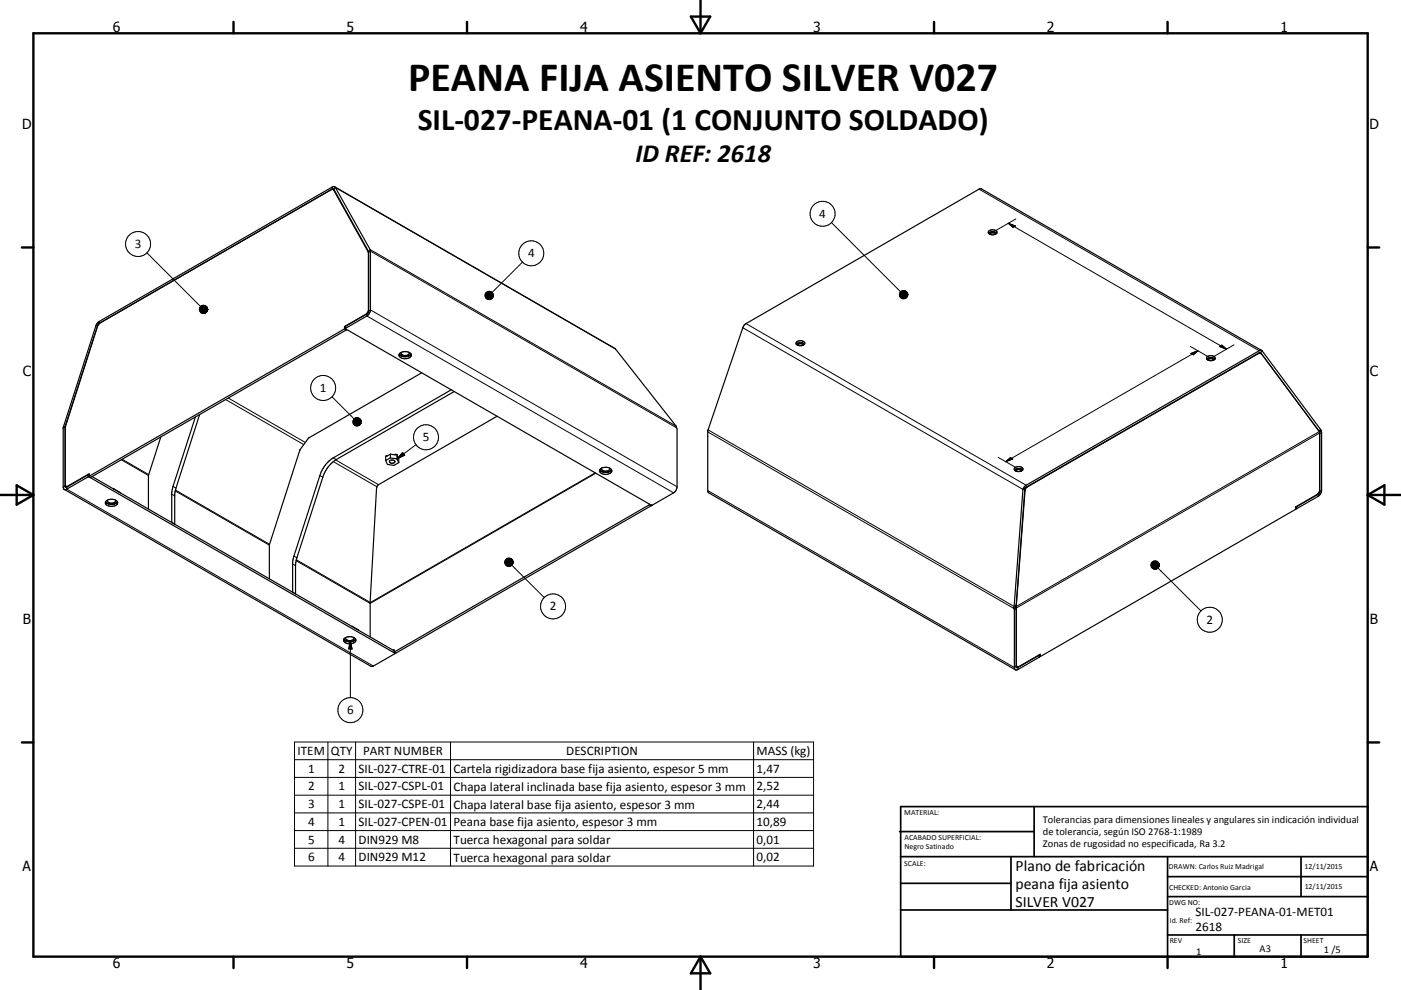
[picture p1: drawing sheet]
<svg xmlns="http://www.w3.org/2000/svg" width="420mm" height="297mm" viewBox="0 0 420 297" stroke-linecap="round" stroke-linejoin="round" font-family="sans-serif">
<g fill="none" stroke="#000" stroke-width=".36">
<path d="M99.2 56.9l.5-.1 .3 .2 10.4 18.7v17.5M99.9 56.8l.3 .3M100.3 56l84.1 48.6 18.3 23.2 .3 .9v17.3a2.31 2.31 0 0 1-1.1 1.9l-6.3 3.6h-.4M296.4 70a1.82 1.82 0 0 0 2 .3M296.4 70a1.26 1.26 0 0 1 .8-1.1 1.26 1.26 0 0 1 1.3 .3 .58 .58 0 0 1 .4 .6 .58 .58 0 0 1-.5 .5M296.4 70a1.79 1.79 0 0 1 2.4 0M296.8 70.3a.98 .98 0 0 1 1.6 0M30.1 96.9l-.9 1-9.6 30.2v17.6l.5 .3M103.3 98l.3 .1M103.3 98v.7M103.3 98.7l.5 .3M103.3 98.7l-76.6 44.2"/>
<path d="M103.6 98.6l91.6 52.9M103.6 98.6l6.4-3.8a2.26 2.26 0 0 0 1.1-1.8v-17.8l-10.6-19-.3-.2h-.4l-70.5 40.8-.5 .9-9.8 30.4-.1 18 .4 .7M103.8 99l-76.5 44.2-.6-.3M103.8 98.8v.2M109.9 94.1l.1 .1M109.9 94.1l-6.6 3.9M110 94.2l-6.4 3.7v.7M110 94.2l.5-.8v-17.9l-10.4-18.7-.3-.2-70.3 40.6-10 31 .1 17.9h.4l6.4-3.6h.3M110.4 93.2l-.5 .9M110.4 93.2l.1 .1M119.7 106.3a2.5 2.5 0 0 0 3.6 0M120.2 105.8l-.5 .5"/>
<path d="M120.3 105.7a1.35 1.35 0 0 0 1.1 1 1.35 1.35 0 0 0 1.3-.6v-.4M122.7 105.7a.91 .91 0 0 1 .6 1.1 .91 .91 0 0 1-1 .7 1.87 1.87 0 0 1-2.7-1.1l.1-.1M122.7 105.7l-1.6-.2-.9 .3M126.4 111.8l-34 19.7-2.5 3.5-9.1 28.5v10.1M135.3 116.9l-35.4 20.5a9.7 9.7 0 0 0-4 5.3l-8 25.1-.2 9.9 .9 .5v-8.5l.3-1.8 7.9-24.7a9.7 9.7 0 0 1 4-5.3l35.4-20.4M238.7 103.3a1.8 1.8 0 0 0 2.1 .3M238.7 103.3a1.21 1.21 0 0 1 .7-1.1 1.21 1.21 0 0 1 1.3 .1 .62 .62 0 0 1 .6 .6 .62 .62 0 0 1-.5 .7M238.8 103.3a1.8 1.8 0 0 1 2.4 0M239.1 103.6a.97 .97 0 0 1 1.7 0M361.8 107.8a1.81 1.81 0 0 1 2.4 0M362.2 108.1a.95 .95 0 0 1 1.6 0M364.2 107.8a.89 .89 0 0 0-.3-1 .89 .89 0 0 0-.9-.1 .78 .78 0 0 0-1.1 .3 .78 .78 0 0 0 .2 1l.7 .2 1-.1"/>
<path d="M364.2 107.8l-.4 .3M377.4 105.9l.4 .1M377.8 105.8l-70.4 40.6M377.8 105.8l17.7 23.7 .1 17.8-.5 .9-6.6 3.9v.7l-76.6 44.2M378.3 105.2l-84.4-48.6-70.8 41-10.9 31.8v17.8l.2 .6 92 53.1M378.3 106.3l-.5-.3-.5 .1-69.5 40.1-.5 1-2.6 34.7M378.5 105.4h.1M378.5 105.4l-.7 .4M378.5 105.4l-.4-.3-.6 .1-69.9 40.4-.9 1.2M378.5 105.4l17.5 23.5M48.2 131.1l-3.7 11.6v10M59.8 124.4l-7.3 23-.1 9.9-.9-.6v-9.3l7.1-22.3"/>
<path d="M115.6 138.2l.6 1.1 1.9 .3 1.4-.8M116.9 138.3a.79 .79 0 0 1 .9-.3 .79 .79 0 0 1 .5 .7 .87 .87 0 0 1-.9 .3 .87 .87 0 0 1-.6-.6zM117.1 136.2l-1.1 .7v-.2l-.4 .2v1.3M117.1 136.2l1.4 .3v-.2l.5 .1M117.1 136.2v1.2M117.1 137.4l1.9 .3M117.1 137.4l-1.5 .8M119 136.4l.5 1.3v1.1M119 136.4v1.3M119 137.7l.5 1.1M149 124.9l-35.5 20.5-.4 .5-2.1 34.9v10.3M395.6 129.9l.1 .2"/>
<path d="M395.7 130.1l-.1 17.6-.3 .5-6.7 3.8M396 128.9h.1M396 128.9l-.6 .4M396 128.9v.5M396 129.4l.2 .3M396 129.4l-.4 .2M396.2 129.7v17.4a2.39 2.39 0 0 1-1 1.8l-6.4 3.7h-.3M396.2 129.7l-.5 .4M19.3 146.8l.7-.1 6.6-3.7 91.8 53M19.3 146.8l91.9 53.1 .7-.1 6.4-3.7 .1-.3M20.1 146h.1M26.7 142.9v-.8l-6.6 3.9"/>
<path d="M27.6 143l90.5 52.2M31.6 150.6a2.51 2.51 0 0 0 3.6 0M31.8 150.3a2.23 2.23 0 0 1 3.5 .6 2.2 2.2 0 0 1-3.7 0zM32.2 150a1.34 1.34 0 0 0 1.1 1 1.34 1.34 0 0 0 1.4-.7l-.1-.3M34 146.7h.1M34.1 146.7h.1M34.1 146.7l2 1.2M179.8 140.9a2.45 2.45 0 0 0 3.6 0M180.3 140.5a2.19 2.19 0 0 1 3.1 .8 2.16 2.16 0 0 1-3.7 0l.1-.4M180.3 140.5l-.5 .4M180.4 140.4a1.33 1.33 0 0 0 2.2 .7l.2-.7M194.7 151.4l-76.6 44.2"/>
<path d="M194.7 151.2v.2M194.7 151.4l.5 .3M195.2 151.7l-76.5 44.2-.6-.3M195.2 151.5v.2M304.2 141.1a1.79 1.79 0 0 1 2.4 0M304.6 141.3a.96 .96 0 0 1 1.6 0M306.6 141.1a.89 .89 0 0 0-.3-1 .89 .89 0 0 0-1-.1 .78 .78 0 0 0-1 .2 .78 .78 0 0 0 .1 1.1l.8 .2 1-.2M306.6 141.1l-.4 .2M306.7 146.8l-2.7 35.1M307.4 146.4l-2.7 35.2M307.4 146.4l-.7 .4M103.1 191.8a2.41 2.41 0 0 0 3.5 0"/>
<path d="M103.2 191.6a2.45 2.45 0 0 1 3.5 .3 1.9 1.9 0 0 1-2.9 1 .83 .83 0 0 1-.6-1.3zM103.6 191.3a1.32 1.32 0 0 0 2.3 .6l.2-.6M105.6 187.9v.1M105.6 187.9h-.1M105.6 187.9l1.9 1.2M117.9 195.1l.2-.2v.7M303.9 182.5l.2 .4M304 181.9l-.1 .6M304.1 182.9v17.4l.3 .6M304.5 182.2l-.6 .3M304.5 182.2l.2 .4M304.5 181.9v.3"/>
<path d="M304.5 181.9h.2M304.7 182.6v17.6l.5 .1 6.4-3.8M304.7 181.6l-.2 .3M304.7 181.6l-.7 .3M304.7 182.6l-.6 .3M304.7 199.8h.1M304.7 181.9v17.9M311.6 197.1l-6.4 3.8h-.8M311.6 197.1h.1M311.6 196.5v.6M311.6 196.5h.1M311.6 196.8l.3 .2"/>
<path d="M311.9 197v-.7l-6.6 3.8-.6-.3"/>
</g>
<g fill="none" stroke="#000" stroke-width=".3">
<path d="M99.6 56.1l.2 .7M100 57l.3 .2M100.1 56.8l.4-.6 84 48.5M293.5 56.7l84 48.5M44 75.9l16.1 16M110.3 75.5l.2 .1 .6-.3 91.7 53M110.4 75.9l.1 .1M110.5 75.4l.5-.5 91.7 52.9M156.6 78.6l-9.1 9.2M249.3 66.8l20.7 20.7M302.3 67l65.4 37.8M302.3 67l2.1 .8-.7 .4z"/>
<path d="M304.6 65.7l-6.1 3.5M28.8 97.7h.5M29.7 96.5l.1 .6M103.6 97.9v.6M110 94.2v.6l91.9 53.1M110.5 93.3l.6-.3 91.9 53M222.7 98.3l84 48.5M223.7 97.1l83.9 48.5M67.6 119.9l23.5 13.5M68.4 119.4l23.2 13.3M99.5 119l6.7 6.7M356.9 103.9l5.2 3"/>
<path d="M357 106.1l2.2-.9-1.5 1.3zM359.2 105.2l-57.7 33.3M365.6 103.9l.7-.4 1.4 1.3zM370 103.5l-6.1 3.4M377.1 106.1h.2M377.7 105.8l.4 .2M19 127.9l.6 .1M19.6 128.2l-.7 .3M36.3 137.9l8.2 4.8M36.6 137.8l8 4.6M99.9 138.5l13.1 7.5M99.9 137.4l.9 .5"/>
<path d="M100.6 138l12.9 7.4M120.7 135.8l.6 .8-2.3 1.1zM124.7 133.4l-5.7 4.3M212.2 129.6l91.7 52.9M212.3 129l91.7 52.9M299.3 137.2l5.1 3M301.5 138.5l1.4-1.2 .7 .4zM395.5 129.5l-90.8 52.4M395.6 129.9l-90.9 52.5-.2-.1M18.9 146.1l.6-.3 .5 .3v.6l91.9 53.1M26.4 142.5v.6M26.7 142.9v.2"/>
<path d="M51.5 148.3l.9 .5M51.9 145.9l.9 .5M52.5 147.3l28.3 16.3M52.6 147l28.2 16.3M95.9 142.7l.9 .5M178.4 141.9l-67.4 38.9M178.7 142l-67.7 39-22.2-12.8M212.2 147.2l91.9 53.1 .6-.3 .5 .3v.6M307.2 147.2h.1M307.8 146.1h.2M388.8 152v.6M395.1 148.2l.1 .7"/>
<path d="M396.2 147.1l-.6 .2M87.7 169.2l.9 .5M88.1 166.8l.9 .5M88.8 167.9l22.2 12.8M153.5 169.6l9.7 9.7M347.2 170.4l12.9 12.9M105 192.2v17.1M105 192.2l.5 2.5h-.9zM118.3 195.7v.2M311.5 196.6v.6M88.3 222.6h155.6v37.2h-155.6zM88.3 227.9h155.6"/>
<path d="M88.3 233.2h155.6M88.3 238.6h155.6M98.3 222.6v37.2M106.6 222.6v37.2M135.1 222.6v37.2M225.9 222.6v37.2M88.3 243.9h155.6M88.3 249.2h155.6M88.3 254.5h155.6"/>
<circle cx="41.4" cy="73.2" r="3.7"/>
<circle cx="159.3" cy="76" r="3.8"/>
<circle cx="246.6" cy="64.1" r="3.7"/>
<circle cx="96.9" cy="116.4" r="3.7"/>
<circle cx="127.7" cy="131.2" r="3.7"/>
<circle cx="165.8" cy="181.9" r="3.8"/>
<circle cx="362.7" cy="185.9" r="3.8"/>
<circle cx="105" cy="213.1" r="3.8"/>
</g>
<g fill="none" stroke="#000" stroke-width=".71">
<path d="M10 10h400v277h-400zM70 6.6v3.4M140 6.6v3.4M207.1 5h5.8l-2.9 5zM210 0v10M280 6.6v3.4M350 6.6v3.4M6.6 74.2h3.4M410 74.2h3.5M0 148.5h10M5 145.6l5 2.9-5 2.9zM410 148.5h10.1"/>
<path d="M410 148.5l5.1-2.9v5.8zM6.6 222.7h3.4M410 222.7h3.5M70 287v3.4M140 287v3.4M210 287v10M210 287l2.9 5h-5.8zM280 287v3.4M350 287v3.4"/>
</g>
<g fill="none" stroke="#000" stroke-width=".51">
<path d="M269.7 249.5h40.3M270 242h140v45h-140zM270 257h140M303.1 257v16M310 242v15M350 257v30M390.1 257v12M270 265h33.1M270 273h80M350 269h60M350 263h60M350 280.5h60"/>
<path d="M370 280.5v6.5M390.1 280.5v6.5"/>
</g>
<g fill="#000" stroke="#000" stroke-width=".3">
<path d="M302.3 67l2.1 .8-.7 .4zM62.1 92.3l.2 .5zM62 92.1l.3 .7zM61.8 91.9l.5 .9zM61.6 91.7l.7 1.1zM61.3 91.6l1 1.2zM61.1 91.6h.2l1 1.2zM60.8 91.6h.3l1.2 1.2zM60.6 91.6h.2l1.5 1.2zM60.3 91.8l.3-.2 1.7 1.2zM60.1 92l.2-.2 2 1zM60.1 92l2.2 .8-2.4-.6z"/>
<path d="M59.9 92.2l2.4 .6-2.5-.4zM59.8 92.4l2.5 .4-2.5-.1zM59.8 92.7l2.5 .1-2.5 .1zM59.8 92.9l2.5-.1-2.5 .4zM59.8 93.2l2.5-.4-2.4 .7zM59.9 93.5l2.4-.7-2.2 .9zM60.1 93.7l2.2-.9-2 1.1zM60.3 93.9l2-1.1-1.7 1.2zM60.6 94l1.7-1.2-1.5 1.3zM60.8 94.1l1.5-1.3-1.2 1.3zM62.3 92.8l-1 1.2-.2 .1zM62.3 92.8l-1 1.2z"/>
<path d="M62.3 92.8l-.7 1.1zM62.3 92.8l-.5 1zM62.3 92.8l-.3 .8zM62.3 92.8l-.2 .6zM62.3 92.8l-.1 .3zM147.8 88.1l.1 .6zM147.6 87.9l.3 .8zM147.4 87.7l.5 1zM147.2 87.5l.7 1.2zM147 87.4l.9 1.3zM146.7 87.4h.3l.9 1.3zM146.4 87.4h.3l1.2 1.3z"/>
<path d="M146.2 87.5l.2-.1 1.5 1.3zM145.9 87.6l.3-.1 1.7 1.2zM145.7 87.8l.2-.2 2 1.1zM145.7 87.8l2.2 .9-2.3-.7zM145.6 88l2.3 .7-2.4-.5zM145.5 88.2l2.4 .5-2.5-.2zM145.4 88.5l2.5 .2-2.5 .1zM145.4 88.8l2.5-.1-2.4 .3zM145.5 89l2.4-.3-2.3 .6zM145.6 89.3l2.3-.6-2.2 .8zM145.7 89.5l2.2-.8-2 1zM145.9 89.7l2-1-1.7 1.1z"/>
<path d="M146.2 89.8l1.7-1.1-1.5 1.2zM146.4 89.9l1.5-1.2-1.2 1.2zM147.9 88.7l-.9 1.1-.3 .1zM147.9 88.7l-.9 1.1zM147.9 88.7l-.7 1zM147.9 88.7l-.5 .9zM147.9 88.7l-.3 .7zM147.9 88.7l-.1 .5zM147.9 88.7v.2zM272 87.9l.1 .5zM271.9 87.7l.2 .7zM271.7 87.5l.4 .9z"/>
<path d="M271.5 87.3l.6 1.1zM271.2 87.2l.9 1.2zM271 87.2h.2l.9 1.2zM270.7 87.2h.3l1.1 1.2zM270.4 87.3l.3-.1 1.4 1.2zM270.2 87.4l.2-.1 1.7 1.1zM270 87.5l.2-.1 1.9 1zM270 87.5l2.1 .9-2.3-.6zM269.8 87.8l2.3 .6-2.4-.4zM269.7 88l2.4 .4-2.5-.1zM269.6 88.3l2.5 .1-2.5 .2zM269.6 88.6l2.5-.2-2.4 .4z"/>
<path d="M269.7 88.8l2.4-.4-2.3 .7zM269.8 89.1l2.3-.7-2.1 .9zM270 89.3l2.1-.9-1.9 1zM270.2 89.4l1.9-1-1.7 1.2zM270.4 89.6l1.7-1.2-1.4 1.2zM270.7 89.6l1.4-1.2-1.1 1.2zM272.1 88.4l-.9 1.2h-.2zM272.1 88.4l-.9 1.2zM272.1 88.4l-.6 1.1zM272.1 88.4l-.4 1zM272.1 88.4l-.2 .8zM272.1 88.4l-.1 .5z"/>
<path d="M272.1 88.4v.3zM357 106.1l2.2-.9-1.5 1.3zM365.6 103.9l.7-.4 1.4 1.3zM108.2 126l.1 .6zM108 125.8l.3 .8zM107.8 125.6l.5 1zM107.6 125.5l.7 1.1zM107.4 125.4l.9 1.2zM107.1 125.3l.3 .1 .9 1.2zM106.8 125.3h.3l1.2 1.3zM106.6 125.4l.2-.1 1.5 1.3zM106.3 125.5l.3-.1 1.7 1.2z"/>
<path d="M106.1 125.7l.2-.2 2 1.1zM106.1 125.7l2.2 .9-2.4-.7zM105.9 125.9l2.4 .7-2.5-.5zM105.8 126.1l2.5 .5-2.5-.2zM105.8 126.4l2.5 .2-2.5 .1zM105.8 126.7l2.5-.1-2.5 .4zM105.8 127l2.5-.4-2.4 .6zM105.9 127.2l2.4-.6-2.2 .8zM106.1 127.4l2.2-.8-2 1zM106.3 127.6l2-1-1.7 1.1zM106.6 127.7l1.7-1.1-1.5 1.2zM106.8 127.8l1.5-1.2-1.2 1.2z"/>
<path d="M108.3 126.6l-.9 1.1-.3 .1zM108.3 126.6l-.9 1.1zM108.3 126.6l-.7 1zM108.3 126.6l-.5 .9zM108.3 126.6l-.3 .7zM108.3 126.6l-.1 .5zM108.3 126.6v.2zM120.7 135.8l.6 .8-2.3 1.1zM301.5 138.5l1.4-1.2 .7 .4zM153.7 168.2l.1 .5zM153.6 167.9l.2 .8zM153.4 167.7l.4 1z"/>
<path d="M153.2 167.6l.6 1.1zM152.9 167.5l.9 1.2zM152.6 167.4l.3 .1 .9 1.2zM152.4 167.4h.2l1.2 1.3zM152.1 167.5l.3-.1 1.4 1.3zM151.9 167.6l.2-.1 1.7 1.2zM151.6 167.8l.3-.2 1.9 1.1zM151.6 167.8l2.2 .9-2.3-.6zM151.5 168.1l2.3 .6-2.4-.4zM151.4 168.3l2.4 .4-2.5-.1zM151.3 168.6l2.5 .1-2.5 .1zM151.3 168.8l2.5-.1-2.4 .4z"/>
<path d="M151.4 169.1l2.4-.4-2.3 .6zM151.5 169.3l2.3-.6-2.2 .9zM151.6 169.6l2.2-.9-1.9 1zM151.9 169.7l1.9-1-1.7 1.2zM152.1 169.9l1.7-1.2-1.4 1.2zM152.4 169.9l1.4-1.2-1.2 1.2zM153.8 168.7l-.9 1.2h-.3zM153.8 168.7l-.9 1.2zM153.8 168.7l-.6 1.1zM153.8 168.7l-.4 .9zM153.8 168.7l-.2 .7zM153.8 168.7l-.1 .5z"/>
<path d="M153.8 168.7v.2zM347.4 169l.2 .5zM347.3 168.8l.3 .7zM347.1 168.6l.5 .9zM346.9 168.4l.7 1.1zM346.6 168.3l1 1.2zM346.4 168.3h.2l1 1.2zM346.1 168.3h.3l1.2 1.2zM345.8 168.4l.3-.1 1.5 1.2zM345.6 168.5l.2-.1 1.8 1.1zM345.4 168.7l.2-.2 2 1zM345.4 168.7l2.2 .8-2.4-.6z"/>
<path d="M345.2 168.9l2.4 .6-2.5-.4zM345.1 169.1l2.5 .4-2.6-.1zM345 169.4l2.6 .1-2.6 .2zM345 169.7l2.6-.2-2.5 .4zM345.1 169.9l2.5-.4-2.4 .7zM345.2 170.2l2.4-.7-2.2 .9zM345.4 170.4l2.2-.9-2 1.1zM345.6 170.6l2-1.1-1.8 1.2zM345.8 170.7l1.8-1.2-1.5 1.3zM346.1 170.8l1.5-1.3-1.2 1.3zM347.6 169.5l-1 1.2-.2 .1zM347.6 169.5l-1 1.2z"/>
<path d="M347.6 169.5l-.7 1.1zM347.6 169.5l-.5 1zM347.6 169.5l-.3 .8zM347.6 169.5l-.2 .6zM347.6 169.5l-.1 .3zM105 192.2l.5 2.5h-.9z"/>
</g>
<text font-size="12.6" x="122.3" y="27.3">PEANA FIJA ASIENTO SILVER V027</text>
<text font-size="9.4" x="125.2" y="39.1">SIL-027-PEANA-01 (1 CONJUNTO SOLDADO)</text>
<text font-size="7.9" x="190.5" y="48.6">ID REF: 2618</text>
<g font-size="4.7">
<text x="304.5" y="261.2">Plano de fabricación</text>
<text x="304.5" y="266.6">peana fija asiento</text>
<text x="304.5" y="272">SILVER V027</text>
</g>
<g font-size="4.2">
<text x="33.9" y="9.6">6</text>
<text x="103.9" y="9.6">5</text>
<text x="173.9" y="9.6">4</text>
<text x="243.8" y="9.6">3</text>
<text x="313.9" y="9.6">2</text>
<text x="383.9" y="9.6">1</text>
<text x="6.7" y="38.7">D</text>
<text x="410.5" y="38.7">D</text>
<text x="6.9" y="112.9">C</text>
<text x="410.7" y="112.9">C</text>
<text x="6.9" y="187.1">B</text>
<text x="410.7" y="187.1">B</text>
<text x="6.8" y="261.4">A</text>
<text x="410.7" y="261.4">A</text>
<text x="33.9" y="290.4">6</text>
<text x="103.9" y="290.4">5</text>
<text x="173.9" y="290.4">4</text>
<text x="243.8" y="290.4">3</text>
<text x="313.9" y="290.4">2</text>
<text x="383.9" y="290.4">1</text>
</g>
<g font-size="3.9">
<text x="245.6" y="65.4">4</text>
<text x="40.4" y="74.5">3</text>
<text x="158.3" y="77.2">4</text>
<text x="95.9" y="117.7">1</text>
<text x="126.7" y="132.4">5</text>
<text x="164.8" y="183.1">2</text>
<text x="361.7" y="187.2">2</text>
<text x="104.1" y="214.3">6</text>
<text x="89.2" y="226.5">ITEM</text>
<text x="99.2" y="226.6">QTY</text>
<text x="108.9" y="226.5">PART NUMBER</text>
<text x="169.8" y="226.6">DESCRIPTION</text>
<text x="226.8" y="226.7">MASS (kg)</text>
<text x="92.4" y="231.8">1</text>
<text x="101.5" y="231.8">2</text>
<text x="107.5" y="231.8">SIL-027-CTRE-01</text>
<text x="136" y="231.9">Cartela rigidizadora base fija asiento, espesor 5 mm</text>
<text x="226.8" y="231.8">1,47</text>
<text x="92.4" y="237.2">2</text>
<text x="101.5" y="237.2">1</text>
<text x="107.5" y="237.2">SIL-027-CSPL-01</text>
<text x="136" y="237.2">Chapa lateral inclinada base fija asiento, espesor 3 mm</text>
<text x="226.8" y="237.2">2,52</text>
<text x="92.4" y="242.5">3</text>
<text x="101.5" y="242.5">1</text>
<text x="107.5" y="242.5">SIL-027-CSPE-01</text>
<text x="136" y="242.6">Chapa lateral base fija asiento, espesor 3 mm</text>
<text x="226.8" y="242.5">2,44</text>
<text x="92.4" y="247.7">4</text>
<text x="101.5" y="247.7">1</text>
<text x="107.5" y="247.8">SIL-027-CPEN-01</text>
<text x="136" y="247.9">Peana base fija asiento, espesor 3 mm</text>
<text x="226.8" y="247.8">10,89</text>
<text x="92.4" y="253.1">5</text>
<text x="101.5" y="253.1">4</text>
<text x="107.5" y="253.1">DIN929 M8</text>
<text x="136" y="253.2">Tuerca hexagonal para soldar</text>
<text x="226.8" y="253.1">0,01</text>
<text x="92.4" y="258.4">6</text>
<text x="101.5" y="258.4">4</text>
<text x="107.5" y="258.4">DIN929 M12</text>
<text x="136" y="258.5">Tuerca hexagonal para soldar</text>
<text x="226.8" y="258.4">0,02</text>
<text x="358.4" y="274.9">SIL-027-PEANA-01-MET01</text>
<text x="358.4" y="279.4">2618</text>
</g>
<g font-size="3.1">
<text x="312.7" y="246.8">Tolerancias para dimensiones lineales y angulares sin indicación individual</text>
<text x="312.7" y="250.4">de tolerancia, según ISO 2768-1:1989</text>
<text x="312.7" y="254">Zonas de rugosidad no especificada, Ra 3.2</text>
<text x="358.6" y="286.5">1</text>
<text x="377.6" y="285.6">A3</text>
<text x="396.9" y="285.9">1 /5</text>
</g>
<g font-size="2.4">
<text x="271.1" y="244.4">MATERIAL:</text>
<text x="271.2" y="252">ACABADO SUPERFICIAL:</text>
<text x="271.2" y="254.7">Negro Satinado</text>
<text x="271.1" y="259.7">SCALE:</text>
<text x="350.4" y="260.8">DRAWN: Carlos Ruiz Madrigal</text>
<text x="391.1" y="260.6">12/11/2015</text>
<text x="350.5" y="267">CHECKED: Antonio Garcia</text>
<text x="391.2" y="266.7">12/11/2015</text>
<text x="350.5" y="271.4">DWG NO:</text>
<text x="350.7" y="276.9">Id. Ref:</text>
<text x="350.7" y="282.8">REV</text>
<text x="371.1" y="282.9">SIZE</text>
<text x="390.8" y="283">SHEET</text>
</g>
</svg>
